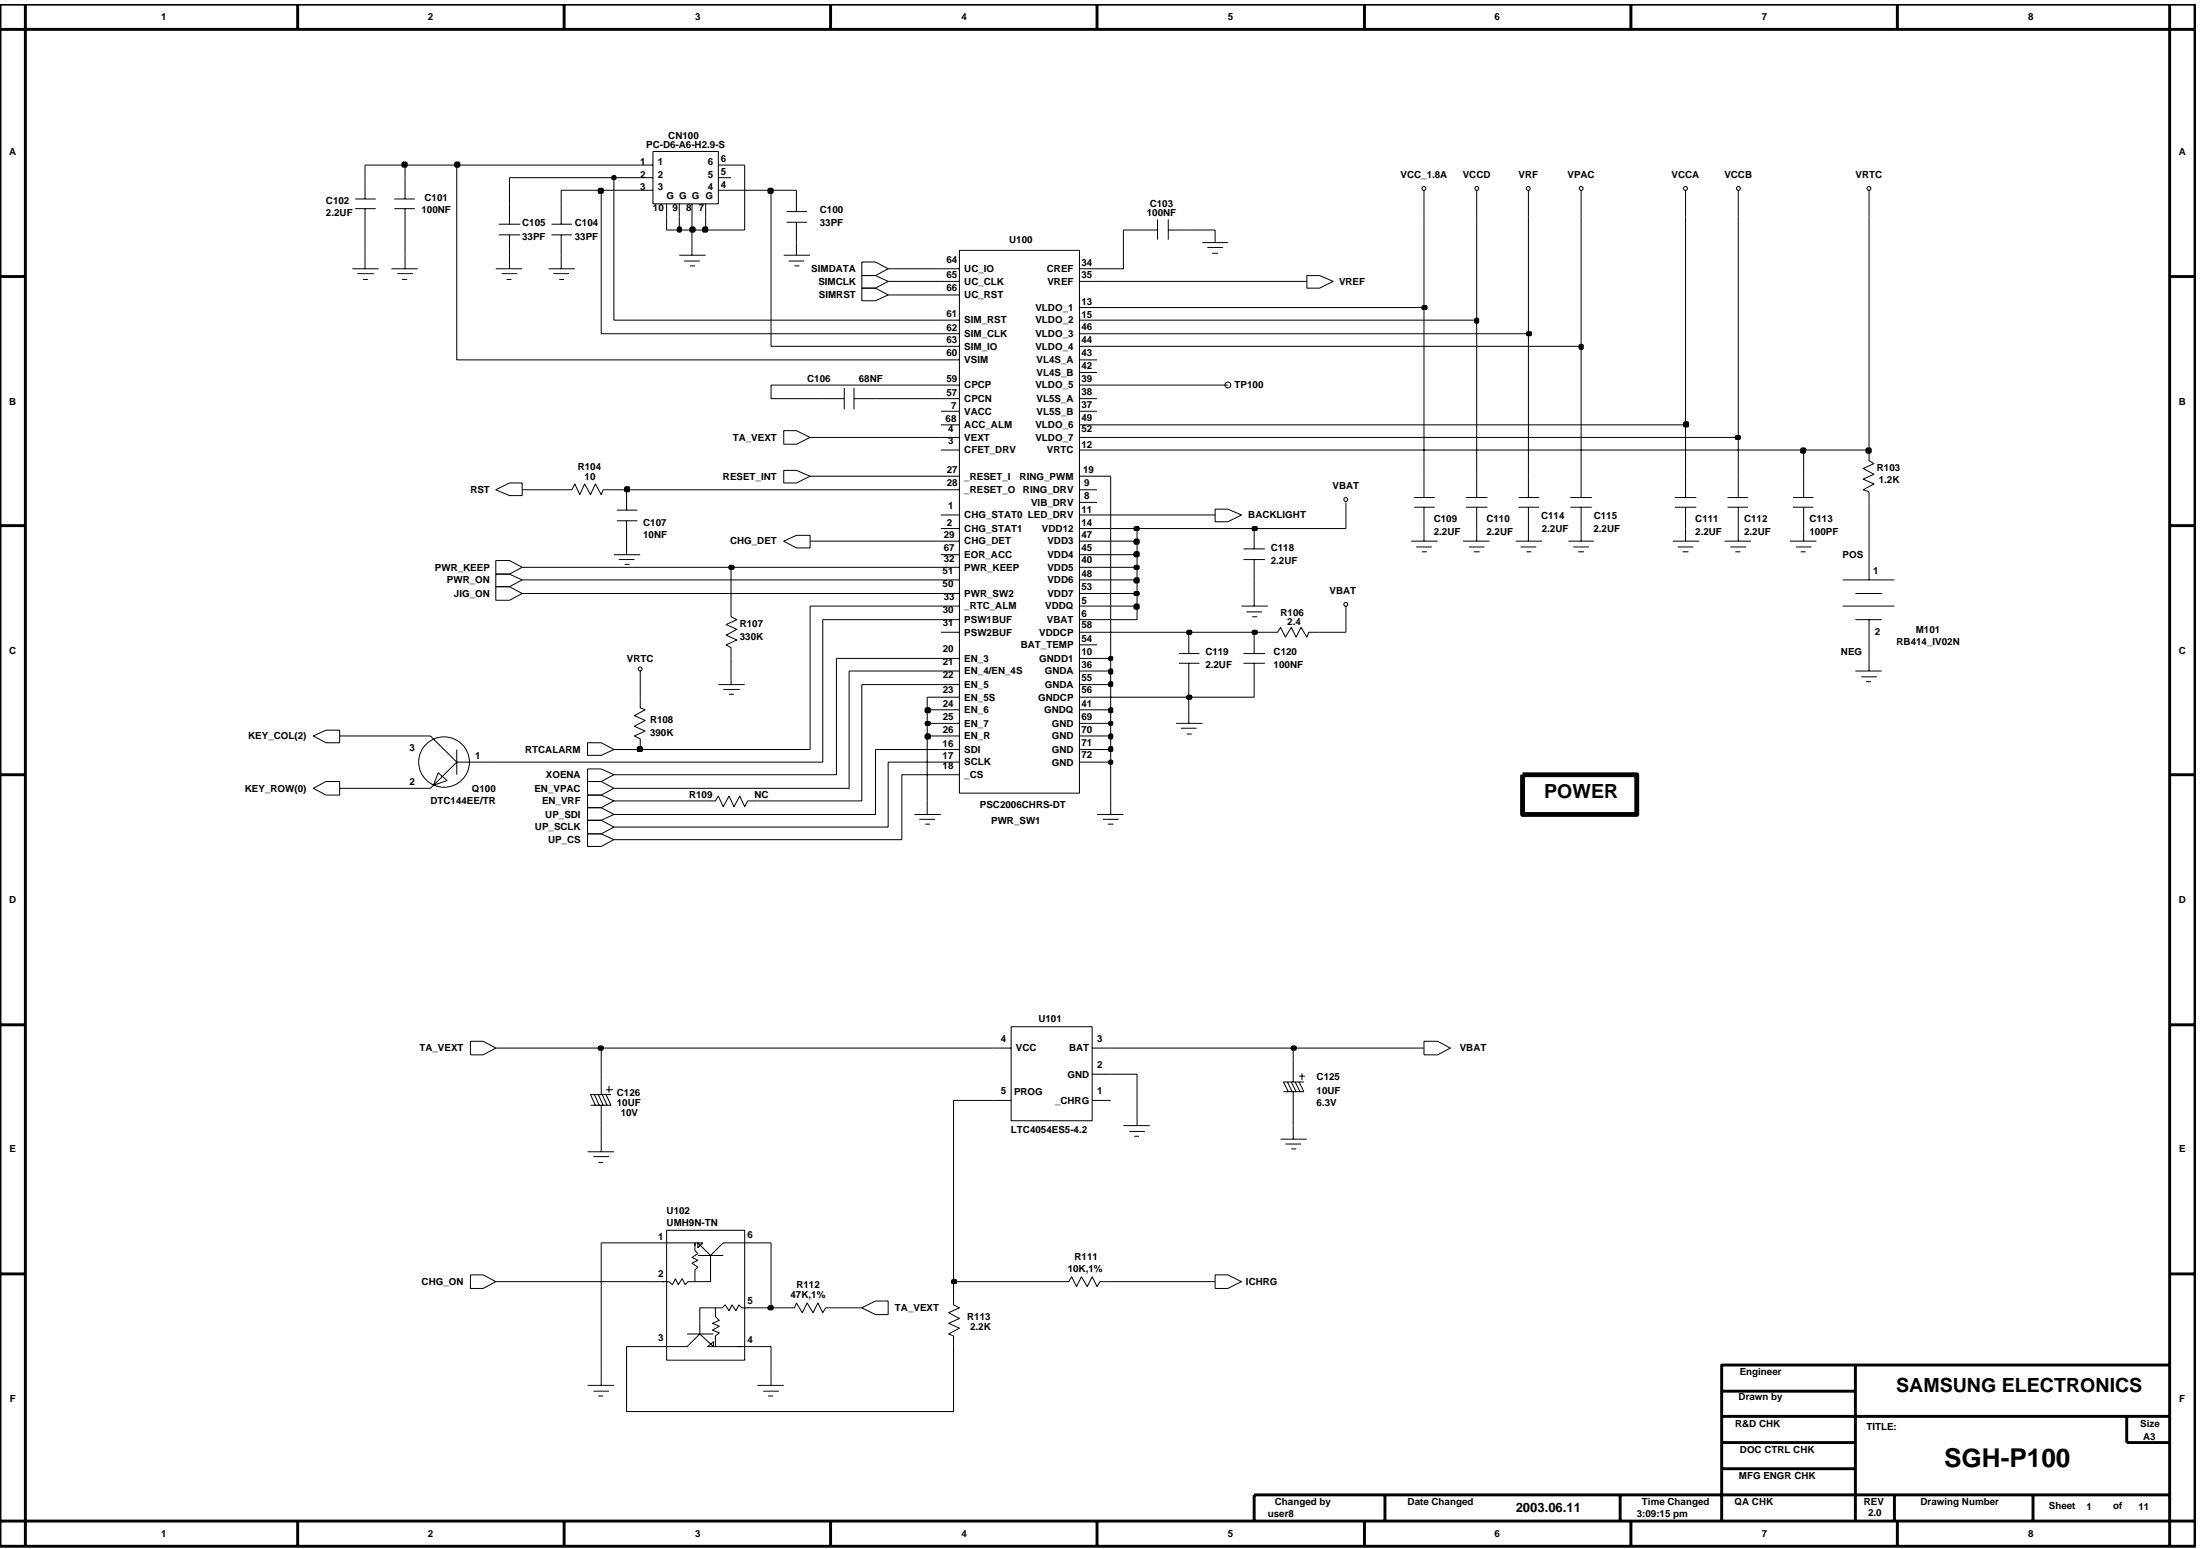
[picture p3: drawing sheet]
<svg xmlns="http://www.w3.org/2000/svg" width="192mm" height="135mm" viewBox="0 0 192 135" stroke-linecap="round" stroke-linejoin="round" font-family="sans-serif">
<g fill="none" stroke="#000" stroke-width=".09">
<path d="M31 18.2h1.8M31 17.4h1.8M31.8 15.5v1.9M31.8 18.2v1.9M34.4 18.2h1.8M34.4 17.4h1.8M35.3 15.5v1.9M35.3 18.2v1.9M43.5 19.6h1.9M44.4 17.8v1.8M48.1 19.6h1.8M49 17.8v1.8"/>
<path d="M55.9 15.5h1.1M55.9 16.6h1.1M55.9 14.4h1.1M57 13.2h5.7v4.6h-5.7zM58.2 17.8v1.1M59.3 17.8v1.1M60.4 17.8v1.1M61.6 17.8v1.1M62.7 15.5h1.1M62.7 16.6h1.1M62.7 14.4h1.1M68.6 19.4h1.8"/>
<path d="M68.6 18.5h1.8M69.5 16.6v1.9M69.5 19.4v2.9M101 19.1v1.8M101.9 19.1v1.8M124.2 16.6v2.3M128.8 16.6v2.3M133.3 16.6v2.3M137.9 16.6v2.3M147 16.6v2.3M151.6 16.6v2.3M163 16.6v2.3"/>
<path d="M30.7 23.4h2.3M31.2 23.9h1.4M31.7 24.4h.4M31.8 22.3v1.1M34.1 23.4h2.3M34.7 23.9h1.3M35.1 24.4h.4M35.3 22.3v1.1M43.3 23.4h2.2M43.5 20.5h1.9M43.8 23.9h1.3M44.2 24.4h.4"/>
<path d="M44.4 20.5v2.9M47.8 23.4h2.3M48.1 20.5h1.8M48.3 23.9h1.3M48.8 24.4h.4M49 20.5v2.9M59.3 22.3h2.3M59.7 22.8h1.3M60.2 23.2h.4M60.4 21.2v1.1M68.4 37.6h1.1l1.2 .6-1.2 .5h-1.1zM68.4 22.3h2.3"/>
<path d="M68.8 22.8h1.4M69.3 23.2h.4M71.8 34.8h1.8M73.6 33.8v1.9M74.5 34.8h1.9M74.5 33.8v1.9M75.2 22.9h1.2l1.1 .5-1.1 .6h-1.2zM75.2 25.1h1.2l1.1 .6-1.1 .5h-1.2zM75.2 24h1.2l1.1 .5-1.1 .6h-1.2zM82.1 23.4h1.6M82.1 34.8h1.6M82.1 38.2h1.6"/>
<path d="M82.1 39.3h1.6M82.1 35.9h1.6M82.1 31.4h1.6M82.1 30.2h1.6M82.1 37.1h1.6M82.1 29.1h1.6M82.1 25.7h1.6M82.1 24.5h1.6M82.1 27.9h1.6M82.1 33.6h1.6M83.7 21.8h10.5v47.4h-10.5zM94.2 23.4h1.5"/>
<path d="M94.2 34.8h1.5M94.2 38.2h1.5M94.2 39.3h1.5M94.2 35.9h1.5M94.2 32.5h1.5M94.2 31.4h1.5M94.2 30.2h1.5M94.2 37.1h1.5M94.2 29.1h1.5M94.2 24.5h1.5M94.2 27.9h1.5M94.2 33.6h1.5"/>
<path d="M94.2 26.8h1.5M99.2 20.1h1.8M101.9 20.1h1.8M104.9 21.2h2.2M105.3 21.6h1.4M105.7 22.1h.6M106 20.1v1.1M114 24h1.1l1.2 .5-1.2 .6h-1.1zM163 39.3v.9l.5 .2-1 .5 1 .5-1 .4 1 .4-1 .5 .5 .2v.9M43.3 50.1h1.1l1.1 .5-1.1 .6h-1.1zM43.3 42.7l1.1-.6h1.1v1.1h-1.1zM43.3 48.9h1.1l1.1 .6-1.1 .6h-1.1z"/>
<path d="M43.3 51.2h1.1l1.1 .6-1.1 .6h-1.1zM49 42.7h.9l.2-.5 .5 .9 .4-.9 .5 .9 .4-.9 .5 .9 .2-.4h1M53.6 48.4h2.3M53.8 44.5h1.8M53.8 45.4h1.8M54 48.8h1.3M54.5 49.2h.4M54.7 42.7v1.8M54.7 45.4v3M55.9 58.5v3.2l.4 .2-1 .5 1 .4-1 .6 1 .4-1 .4 .6 .2v1M62.7 59.7h2.3M63.8 52.9v.9l.5 .3-1 .4 1 .4-1 .5 1 .4-1 .4 .5 .3v.9"/>
<path d="M63.8 58.5v1.2M68.4 47.2l1.1-.5h1.2v1.1h-1.2zM68.4 41h1.1l1.2 .5-1.2 .6h-1.1zM82.1 47.2h1.6M82.1 59.7h1.6M82.1 52.9h1.6M82.1 54.1h1.6M82.1 51.8h1.6M82.1 50.6h1.6M82.1 58.5h1.6M82.1 48.4h1.6M82.1 44.9h1.6"/>
<path d="M82.1 49.5h1.6M82.1 57.4h1.6M82.1 42.7h1.6M82.1 41.5h1.6M82.1 55.1h1.6M82.1 46.1h1.6M94.2 47.2h1.5M94.2 59.7h1.5M94.2 52.9h1.5M94.2 54.1h1.5M94.2 51.8h1.5M94.2 50.6h1.5"/>
<path d="M94.2 58.5h1.5M94.2 48.4h1.5M94.2 44.9h1.5M94.2 49.5h1.5M94.2 57.4h1.5M94.2 42.7h1.5M94.2 43.8h1.5M94.2 41.5h1.5M94.2 55.1h1.5M94.2 46.1h1.5M94.2 56.2h1.5M102.8 57.9h1.8"/>
<path d="M102.8 57h1.8M103.7 55.1v1.9M103.7 57.9v1.8M106 44.4h1.1l1.2 .5-1.2 .6h-1.1zM108.3 52.9h2.3M108.5 57.9h1.8M108.5 57h1.8M108.5 48.8h1.8M108.5 47.9h1.8M108.7 53.4h1.4M109.2 53.8h.5M109.4 46.1v1.8"/>
<path d="M109.4 48.8v1.8M109.4 51.8v1.1M109.4 55.1v1.9M109.4 57.9v1.8M110.6 55.1h.8l.3-.4 .4 .9 .5-.9 .5 .9 .4-.9 .5 .9 .2-.5h.9M117.4 43.8v2.3M117.4 52.9v2.2M123.1 47.2h2.3M123.4 44.2h1.8M123.4 43.4h1.8M123.5 47.7h1.4M124 48.1h.5"/>
<path d="M124.2 41.5v1.9M124.2 44.2v3M127.6 47.2h2.3M127.9 44.2h1.9M127.9 43.4h1.9M128.1 47.7h1.4M128.6 48.1h.5M128.8 41.5v1.9M128.8 44.2v3M132.2 47.2h2.3M132.5 44.2h1.8M132.5 43.4h1.8"/>
<path d="M132.6 47.7h1.4M133.2 48.1h.4M133.3 41.5v1.9M133.3 44.2v3M136.8 47.2h2.2M137 44.2h1.9M137 43.4h1.9M137.2 47.7h1.4M137.7 48.1h.5M137.9 41.5v1.9M137.9 44.2v3M145.9 47.2h2.3"/>
<path d="M146.1 44.2h1.9M146.1 43.4h1.9M146.4 47.7h1.3M146.8 48.1h.5M147 41.5v1.9M147 44.2v3M150.4 47.2h2.3M150.7 44.2h1.8M150.7 43.4h1.8M151 47.7h1.3M151.4 48.1h.4M151.6 41.5v1.9"/>
<path d="M151.6 44.2v3M156.1 47.2h2.3M156.4 44.2h1.8M156.4 43.4h1.8M156.7 47.7h1.3M157.1 48.1h.4M157.3 41.5v1.9M157.3 44.2v3M160.7 52.9h4.6M160.7 50.6h4.6M161.8 54.1h2.3M161.8 51.8h2.3"/>
<path d="M161.8 58.5h2.3M162.4 59h1.3M162.8 59.5h.4M163 48.4v2.2M163 54.1v2.1M163 57.4v1.1M27.3 64.2l1.1-.5h1.2v1.1h-1.2zM27.3 68.8l1.1-.6h1.2v1.2h-1.2zM35.3 64.2h2.2l2.3 2.3h3.5M38.2 67.4l.8 .7-1.2 .4zM39.8 66.5l-2.3 2.3h-2.2M39.8 65.4v2.2"/>
<path d="M51.3 64.8h1.1l1.2 .6-1.2 .5h-1.1zM51.3 71.6h1.1l1.2 .5-1.2 .6h-1.1zM51.3 72.7h1.1l1.2 .5-1.2 .6h-1.1zM51.3 67.1h1.1l1.2 .5-1.2 .6h-1.1zM51.3 70.5h1.1l1.2 .5-1.2 .6h-1.1zM51.3 68.2h1.1l1.2 .6-1.2 .6h-1.1zM51.3 69.4h1.1l1.2 .5-1.2 .6h-1.1zM61.6 69.9h.8l.3-.5 .4 1 .5-1 .4 1 .5-1 .5 1 .2-.5h.9M63.1 60.1h1.4M63.6 60.6h.4M79.8 71h2.3M80.2 71.5h1.4"/>
<path d="M80.7 71.9h.4M80.9 69.9v1.1M82.1 63.1h1.6M82.1 64.2h1.6M82.1 66.5h1.6M82.1 67.6h1.6M82.1 61.9h1.6M82.1 60.8h1.6M82.1 65.4h1.6M94.2 63.1h1.5M94.2 64.2h1.5M94.2 66.5h1.5"/>
<path d="M94.2 61.9h1.5M94.2 60.8h1.5M94.2 65.4h1.5M95.7 71h2.3M96.2 71.5h1.4M96.6 71.9h.5M96.9 69.9v1.1M102.6 63.1h2.3M103 63.5h1.4M103.5 64h.5M103.7 61.9v1.2M41 90.8h1.1l1.2 .6-1.2 .6h-1.1z"/>
<path d="M51.8 95.5l.5 .9M52.2 95.5l.4 .9M52.4 93.7v1.8M52.4 96.4v1.8M52.4 99.4v1.1M52.5 95.5l.5 .9M52.9 95.5l.4 .9h-1.8M52.9 95.1h.6M53.1 94.7v.6M53.3 95.5h-1.8l.4 .9M86.6 91.4h1.6M86.6 96h1.6"/>
<path d="M88.2 89.6h7.1v8.2h-7.1zM95.3 91.4h1.6M95.3 96h1.6M95.3 93.7h1.6M98 98.2h2.3M98.5 98.7h1.4M98.9 99.1h.5M99.2 97.1v1.1M111.7 99.4h2.3M112.1 99.8h1.4M112.3 94.4l.4 .8M112.6 94.4l.5 .8"/>
<path d="M112.8 92.5v1.9M112.8 95.2v1.9M112.8 98.2v1.2M113 94.4l.4 .8M113.3 94.4l.4 .8h-1.7M113.3 93.9h.5M113.6 93.6v.6M113.7 94.4h-1.7l.4 .8M124.2 90.8h1.2l1.1 .6-1.1 .6h-1.2zM41 111.2h1.1l1.2 .6-1.2 .6h-1.1zM51.3 100.5h2.3M51.8 100.9h1.3"/>
<path d="M52.2 101.4h.4M52.4 108.4v12.4M57 111.8h1.3l.4 .2 .2-.5 .3 .5 .3-.5 .3 .5 .2-.2h.6M57 108.4h3.9l1.1 1.1M58.2 107.3h6.8v11.3h-6.8zM59.9 116.4h2.3M60.6 108.4v.7l.3 .2-.5 .4 .5 .2-.5 .3 .5 .3-.3 .3v1M60.9 108.4h.4l-.4 .4zM61.7 117.5l.5-.5v.5zM62 109.5h1.1M62 109.5v2.3h-1.4M62.4 114.1v.7l.3 .4-.5 .2 .5 .3-.5 .3 .5 .3-.3 .2v1"/>
<path d="M65.2 114.1h2.1M65.3 114.1h-.6l-.2-.3-.3 .5-.3-.5-.3 .5-.3-.5-.3 .3h-2v2.3l1.2 1.1h5.1v3.3M66.1 108.4h-3l-1.1 1.1h-1.1M68.4 114.1h.9l.2-.4 .5 .8 .4-.8 .5 .8 .4-.8 .5 .8 .2-.4h1M75.2 114.1l1.2-.6h1.1v1.2h-1.1zM83.2 113v.8l.5 .3-.9 .4 .9 .5-.9 .4 .9 .5-.9 .5 .4 .1v6.6h-28.5v-5.6h5.2l1.1-1.1M92.3 111.8h.9l.3-.4 .4 .8 .4-.8 .5 .8 .5-.8 .4 .8 .3-.4h.9M106 111.2h1.1l1.2 .6-1.2 .6h-1.1zM112.6 100.2h.5M51.3 120.8h2.3M51.8 121.3h1.3M52.2 121.8h.4"/>
<path d="M66.1 120.8h2.3M66.6 121.3h1.3M67 121.8h.4"/>
<circle cx="124.2" cy="16.4" r=".17"/>
<circle cx="128.8" cy="16.4" r=".17"/>
<circle cx="133.3" cy="16.4" r=".17"/>
<circle cx="137.9" cy="16.4" r=".17"/>
<circle cx="147" cy="16.4" r=".17"/>
<circle cx="151.6" cy="16.4" r=".17"/>
<circle cx="163" cy="16.4" r=".17"/>
<circle cx="107.1" cy="33.6" r=".25"/>
<circle cx="55.8" cy="58.3" r=".17"/>
<circle cx="117.4" cy="43.6" r=".17"/>
<circle cx="117.4" cy="52.7" r=".17"/>
<circle cx="38.7" cy="66.5" r="2.21"/>
</g>
<path d="M67.1 114h.2v.2h-.2z" fill-rule="evenodd" fill="#c2c2c2" stroke="#000" stroke-width=".25"/>
<path d="M67.1 114h.2v.2h-.2z" fill="none" stroke="#000" stroke-width=".25"/>
<path d="M43.3 111.8h13.7M67.3 108.4v5.7h1.1M73 114.1h2.2M83.2 111.8v1.2" fill="none" stroke="#000" stroke-width=".09"/>
<path d="M83.1 111.7h.3v.2h-.3z" fill-rule="evenodd" fill="#c2c2c2" stroke="#000" stroke-width=".25"/>
<path d="M83.1 111.7h.3v.2h-.3z" fill="none" stroke="#000" stroke-width=".25"/>
<path d="M43.3 91.4h9.1v2.3M52.4 98.2v1.2M86.6 96h-3.4v15.8h9.1M96.9 93.7h2.3v3.4M112.8 91.4v1.1M112.8 97.1v1.1M52.4 108.4h4.6M66.1 108.4h1.2M96.9 111.8h9.1" fill="none" stroke="#000" stroke-width=".09"/>
<path d="M52.3 91.3h.2v.2h-.2z" fill-rule="evenodd" fill="#c2c2c2" stroke="#000" stroke-width=".25"/>
<path d="M52.3 91.3h.2v.2h-.2z" fill="none" stroke="#000" stroke-width=".25"/>
<path d="M52.4 91.4h34.2M96.9 91.4h15.9" fill="none" stroke="#000" stroke-width=".09"/>
<path d="M112.7 91.3h.3v.2h-.3z" fill-rule="evenodd" fill="#c2c2c2" stroke="#000" stroke-width=".25"/>
<path d="M112.7 91.3h.3v.2h-.3z" fill="none" stroke="#000" stroke-width=".25"/>
<path d="M71.8 54.1v12.4h-28.5M73 57.4v10.2h-19.4M74.1 58.5v10.3h-20.5M75.2 59.7v10.2h-9.1M29.6 68.8h5.7M53.6 69.9h8M76.4 65.4v5.6h-22.8M80.9 64.2v5.7M82.1 67.6h-3.4v5.6h-25.1M82.1 66.5h-4.6v5.6h-23.9M95.7 66.5h1.2v3.4M112.8 91.4h11.4" fill="none" stroke="#000" stroke-width=".09"/>
<path d="M96.8 66.4h.2v.2h-.2z" fill-rule="evenodd" fill="#c2c2c2" stroke="#000" stroke-width=".25"/>
<path d="M96.8 66.4h.2v.2h-.2z" fill="none" stroke="#000" stroke-width=".25"/>
<path d="M53.6 65.4h2.3M96.9 65.4v1.1" fill="none" stroke="#000" stroke-width=".09"/>
<path d="M55.7 65.2h.2v.3h-.2z" fill-rule="evenodd" fill="#c2c2c2" stroke="#000" stroke-width=".25"/>
<path d="M55.7 65.2h.2v.3h-.2z" fill="none" stroke="#000" stroke-width=".25"/>
<path d="M70.7 52.9v12.5h-14.8M76.4 65.4h5.7M95.7 65.4h1.2" fill="none" stroke="#000" stroke-width=".09"/>
<path d="M96.8 65.2h.2v.3h-.2z" fill-rule="evenodd" fill="#c2c2c2" stroke="#000" stroke-width=".25"/>
<path d="M96.8 65.2h.2v.3h-.2z" fill="none" stroke="#000" stroke-width=".25"/>
<path d="M29.6 64.2h5.7M96.9 64.2v1.2" fill="none" stroke="#000" stroke-width=".09"/>
<path d="M80.8 64.1h.3v.3h-.3z" fill-rule="evenodd" fill="#c2c2c2" stroke="#000" stroke-width=".25"/>
<path d="M80.8 64.1h.3v.3h-.3z" fill="none" stroke="#000" stroke-width=".25"/>
<path d="M80.9 63.1v1.1h1.2M95.7 64.2h1.2" fill="none" stroke="#000" stroke-width=".09"/>
<path d="M96.8 64.1h.2v.3h-.2z" fill-rule="evenodd" fill="#c2c2c2" stroke="#000" stroke-width=".25"/>
<path d="M96.8 64.1h.2v.3h-.2z" fill="none" stroke="#000" stroke-width=".25"/>
<path d="M96.9 63.1v1.1" fill="none" stroke="#000" stroke-width=".09"/>
<path d="M80.8 63h.3v.2h-.3z" fill-rule="evenodd" fill="#c2c2c2" stroke="#000" stroke-width=".25"/>
<path d="M80.8 63h.3v.2h-.3z" fill="none" stroke="#000" stroke-width=".25"/>
<path d="M80.9 61.9v1.2h1.2M95.7 63.1h1.2" fill="none" stroke="#000" stroke-width=".09"/>
<path d="M96.8 63h.2v.2h-.2z" fill-rule="evenodd" fill="#c2c2c2" stroke="#000" stroke-width=".25"/>
<path d="M96.8 63h.2v.2h-.2z" fill="none" stroke="#000" stroke-width=".25"/>
<path d="M96.9 61.9v1.2" fill="none" stroke="#000" stroke-width=".09"/>
<path d="M80.8 61.8h.3v.3h-.3z" fill-rule="evenodd" fill="#c2c2c2" stroke="#000" stroke-width=".25"/>
<path d="M80.8 61.8h.3v.3h-.3z" fill="none" stroke="#000" stroke-width=".25"/>
<path d="M80.9 60.8v1.1h1.2M95.7 61.9h1.2" fill="none" stroke="#000" stroke-width=".09"/>
<path d="M96.8 61.8h.2v.3h-.2z" fill-rule="evenodd" fill="#c2c2c2" stroke="#000" stroke-width=".25"/>
<path d="M96.8 61.8h.2v.3h-.2z" fill="none" stroke="#000" stroke-width=".25"/>
<path d="M96.9 59.7v2.2M80.9 60.8h1.2M95.7 60.8h8v1.1" fill="none" stroke="#000" stroke-width=".09"/>
<path d="M103.6 60.7h.3v.2h-.3z" fill-rule="evenodd" fill="#c2c2c2" stroke="#000" stroke-width=".25"/>
<path d="M103.6 60.7h.3v.2h-.3z" fill="none" stroke="#000" stroke-width=".25"/>
<path d="M75.2 59.7h6.9M95.7 59.7h1.2M103.7 59.7v1.1h5.7v-1.1" fill="none" stroke="#000" stroke-width=".09"/>
<path d="M96.8 59.5h.2v.3h-.2z" fill-rule="evenodd" fill="#c2c2c2" stroke="#000" stroke-width=".25"/>
<path d="M96.8 59.5h.2v.3h-.2z" fill="none" stroke="#000" stroke-width=".25"/>
<path d="M63.8 57.4v1.1M74.1 58.5h8M95.7 58.5h1.2v1.2" fill="none" stroke="#000" stroke-width=".09"/>
<path d="M96.8 58.4h.2v.3h-.2z" fill-rule="evenodd" fill="#c2c2c2" stroke="#000" stroke-width=".25"/>
<path d="M96.8 58.4h.2v.3h-.2z" fill="none" stroke="#000" stroke-width=".25"/>
<path d="M73 57.4h9.1M95.7 57.4h1.2v1.1" fill="none" stroke="#000" stroke-width=".09"/>
<path d="M96.8 57.3h.2v.2h-.2z" fill-rule="evenodd" fill="#c2c2c2" stroke="#000" stroke-width=".25"/>
<path d="M96.8 57.3h.2v.2h-.2z" fill="none" stroke="#000" stroke-width=".25"/>
<path d="M95.7 55.1h8M96.9 41.5v15.9M163 56.2v1.2" fill="none" stroke="#000" stroke-width=".09"/>
<path d="M103.6 55.1h.3v.1h-.3z" fill-rule="evenodd" fill="#c2c2c2" stroke="#000" stroke-width=".25"/>
<path d="M103.6 55.1h.3v.1h-.3z" fill="none" stroke="#000" stroke-width=".25"/>
<path d="M103.7 55.1h5.7" fill="none" stroke="#000" stroke-width=".09"/>
<path d="M109.3 55.1h.3v.1h-.3z" fill-rule="evenodd" fill="#c2c2c2" stroke="#000" stroke-width=".25"/>
<path d="M109.3 55.1h.3v.1h-.3z" fill="none" stroke="#000" stroke-width=".25"/>
<path d="M63.8 49.5v3.4M70.7 52.9h11.4M71.8 54.1h10.3M95.7 52.9h3.5v1.2h-3.5M109.4 55.1h1.2M115.1 55.1h2.3" fill="none" stroke="#000" stroke-width=".09"/>
<path d="M99 52.8h.3v.2h-.3z" fill-rule="evenodd" fill="#c2c2c2" stroke="#000" stroke-width=".25"/>
<path d="M99 52.8h.3v.2h-.3z" fill="none" stroke="#000" stroke-width=".25"/>
<path d="M45.5 51.8h36.6M95.7 51.8h3.5v1.1" fill="none" stroke="#000" stroke-width=".09"/>
<path d="M99 51.7h.3v.2h-.3z" fill-rule="evenodd" fill="#c2c2c2" stroke="#000" stroke-width=".25"/>
<path d="M99 51.7h.3v.2h-.3z" fill="none" stroke="#000" stroke-width=".25"/>
<path d="M45.5 50.6h36.6M95.7 50.6h3.5v1.2M109.4 50.6v1.2" fill="none" stroke="#000" stroke-width=".09"/>
<path d="M99 50.5h.3v.3h-.3z" fill-rule="evenodd" fill="#c2c2c2" stroke="#000" stroke-width=".25"/>
<path d="M99 50.5h.3v.3h-.3z" fill="none" stroke="#000" stroke-width=".25"/>
<path d="M45.5 49.5h18.3M99.2 49.5v1.1" fill="none" stroke="#000" stroke-width=".09"/>
<path d="M63.7 49.4h.2v.2h-.2z" fill-rule="evenodd" fill="#c2c2c2" stroke="#000" stroke-width=".25"/>
<path d="M63.7 49.4h.2v.2h-.2z" fill="none" stroke="#000" stroke-width=".25"/>
<path d="M63.8 49.5h18.3M95.7 49.5h3.5" fill="none" stroke="#000" stroke-width=".09"/>
<path d="M99 49.4h.3v.2h-.3z" fill-rule="evenodd" fill="#c2c2c2" stroke="#000" stroke-width=".25"/>
<path d="M99 49.4h.3v.2h-.3z" fill="none" stroke="#000" stroke-width=".25"/>
<path d="M95.7 48.4h3.5v1.1" fill="none" stroke="#000" stroke-width=".09"/>
<path d="M99 48.2h.3v.3h-.3z" fill-rule="evenodd" fill="#c2c2c2" stroke="#000" stroke-width=".25"/>
<path d="M99 48.2h.3v.3h-.3z" fill="none" stroke="#000" stroke-width=".25"/>
<path d="M70.7 47.2h11.4M95.7 47.2h3.5v1.2M163 43.8v4.6" fill="none" stroke="#000" stroke-width=".09"/>
<path d="M99 47.1h.3v.3h-.3z" fill-rule="evenodd" fill="#c2c2c2" stroke="#000" stroke-width=".25"/>
<path d="M99 47.1h.3v.3h-.3z" fill="none" stroke="#000" stroke-width=".25"/>
<path d="M95.7 46.1h3.5v1.1" fill="none" stroke="#000" stroke-width=".09"/>
<path d="M99 46h.3v.2h-.3z" fill-rule="evenodd" fill="#c2c2c2" stroke="#000" stroke-width=".25"/>
<path d="M99 46h.3v.2h-.3z" fill="none" stroke="#000" stroke-width=".25"/>
<path d="M99.2 46.1h10.2" fill="none" stroke="#000" stroke-width=".09"/>
<path d="M109.3 46h.3v.2h-.3z" fill-rule="evenodd" fill="#c2c2c2" stroke="#000" stroke-width=".25"/>
<path d="M109.3 46h.3v.2h-.3z" fill="none" stroke="#000" stroke-width=".25"/>
<path d="M45.5 42.7h3.5M53.6 42.7h1.1M95.7 44.9h10.3M109.4 46.1h8" fill="none" stroke="#000" stroke-width=".09"/>
<path d="M54.6 42.6h.2v.2h-.2z" fill-rule="evenodd" fill="#c2c2c2" stroke="#000" stroke-width=".25"/>
<path d="M54.6 42.6h.2v.2h-.2z" fill="none" stroke="#000" stroke-width=".25"/>
<path d="M95.7 39.3h61.6v2.2M124.2 26.8v14.7M128.8 27.9v13.6M133.3 29.1v12.4M137.9 30.2v11.3M147 37.1v4.4M151.6 38.2v3.3M54.7 42.7h27.4M70.7 41.5h11.4M95.7 41.5h1.2" fill="none" stroke="#000" stroke-width=".09"/>
<path d="M157.2 39.2h.2v.2h-.2z" fill-rule="evenodd" fill="#c2c2c2" stroke="#000" stroke-width=".25"/>
<path d="M157.2 39.2h.2v.2h-.2z" fill="none" stroke="#000" stroke-width=".25"/>
<path d="M157.3 39.3h5.7" fill="none" stroke="#000" stroke-width=".09"/>
<path d="M162.9 39.2h.2v.2h-.2z" fill-rule="evenodd" fill="#c2c2c2" stroke="#000" stroke-width=".25"/>
<path d="M162.9 39.2h.2v.2h-.2z" fill="none" stroke="#000" stroke-width=".25"/>
<path d="M163 18.9v20.4M70.7 38.2h11.4M95.7 38.2h55.9" fill="none" stroke="#000" stroke-width=".09"/>
<path d="M151.5 38.1h.2v.1h-.2z" fill-rule="evenodd" fill="#c2c2c2" stroke="#000" stroke-width=".25"/>
<path d="M151.5 38.1h.2v.1h-.2z" fill="none" stroke="#000" stroke-width=".25"/>
<path d="M151.6 18.9v19.3M95.7 37.1h51.3" fill="none" stroke="#000" stroke-width=".09"/>
<path d="M147 36.9h.2v.2h-.2z" fill-rule="evenodd" fill="#c2c2c2" stroke="#000" stroke-width=".25"/>
<path d="M147 36.9h.2v.2h-.2z" fill="none" stroke="#000" stroke-width=".25"/>
<path d="M39.8 14.4v17h42.3M67.3 16.6v13.6h14.8M147 18.9v18.2M76.4 34.8h5.7M82.1 33.6h-14.8v1.2h4.5M95.7 33.6h11.4M95.7 30.2h42.2" fill="none" stroke="#000" stroke-width=".09"/>
<path d="M137.8 30.1h.2v.3h-.2z" fill-rule="evenodd" fill="#c2c2c2" stroke="#000" stroke-width=".25"/>
<path d="M137.8 30.1h.2v.3h-.2z" fill="none" stroke="#000" stroke-width=".25"/>
<path d="M52.4 16.6v12.5h29.7M137.9 18.9v11.3M95.7 29.1h37.6" fill="none" stroke="#000" stroke-width=".09"/>
<path d="M133.2 29h.3v.2h-.3z" fill-rule="evenodd" fill="#c2c2c2" stroke="#000" stroke-width=".25"/>
<path d="M133.2 29h.3v.2h-.3z" fill="none" stroke="#000" stroke-width=".25"/>
<path d="M53.6 15.5v12.4h28.5M133.3 18.9v10.2M95.7 27.9h33.1" fill="none" stroke="#000" stroke-width=".09"/>
<path d="M128.7 27.8h.2v.3h-.2z" fill-rule="evenodd" fill="#c2c2c2" stroke="#000" stroke-width=".25"/>
<path d="M128.7 27.8h.2v.3h-.2z" fill="none" stroke="#000" stroke-width=".25"/>
<path d="M95.7 26.8h28.5M128.8 25.7v2.2" fill="none" stroke="#000" stroke-width=".09"/>
<path d="M124.1 26.7h.3v.2h-.3z" fill-rule="evenodd" fill="#c2c2c2" stroke="#000" stroke-width=".25"/>
<path d="M124.1 26.7h.3v.2h-.3z" fill="none" stroke="#000" stroke-width=".25"/>
<path d="M58.2 18.9v1.2h1.1M124.2 18.9v7.9M128.8 18.9v6.8M31.8 20.1v2.2M35.3 20.1v2.2M60.4 20.1v1.1M77.5 25.7h4.6M77.5 24.5h4.6M77.5 23.4h4.6M95.7 24.5h18.3M98 20.1v3.3h-2.3" fill="none" stroke="#000" stroke-width=".09"/>
<path d="M59.2 19.9h.1v.2h-.1z" fill-rule="evenodd" fill="#c2c2c2" stroke="#000" stroke-width=".25"/>
<path d="M59.2 19.9h.1v.2h-.1z" fill="none" stroke="#000" stroke-width=".25"/>
<path d="M59.3 18.9v1.2h1.1" fill="none" stroke="#000" stroke-width=".09"/>
<path d="M60.3 19.9h.2v.2h-.2z" fill-rule="evenodd" fill="#c2c2c2" stroke="#000" stroke-width=".25"/>
<path d="M60.3 19.9h.2v.2h-.2z" fill="none" stroke="#000" stroke-width=".25"/>
<path d="M60.4 18.9v1.2h1.2" fill="none" stroke="#000" stroke-width=".09"/>
<path d="M61.4 19.9h.2v.2h-.2z" fill-rule="evenodd" fill="#c2c2c2" stroke="#000" stroke-width=".25"/>
<path d="M61.4 19.9h.2v.2h-.2z" fill="none" stroke="#000" stroke-width=".25"/>
<path d="M44.4 15.5v2.3M52.4 16.6h-3.4v1.2M65 14.4v5.7h-3.4v-1.2M98 20.1h1.2M103.7 20.1h2.3" fill="none" stroke="#000" stroke-width=".09"/>
<path d="M52.3 16.5h.2v.3h-.2z" fill-rule="evenodd" fill="#c2c2c2" stroke="#000" stroke-width=".25"/>
<path d="M52.3 16.5h.2v.3h-.2z" fill="none" stroke="#000" stroke-width=".25"/>
<path d="M52.4 16.6h3.5M63.8 16.6h3.5" fill="none" stroke="#000" stroke-width=".09"/>
<path d="M67.1 16.5h.2v.3h-.2z" fill-rule="evenodd" fill="#c2c2c2" stroke="#000" stroke-width=".25"/>
<path d="M67.1 16.5h.2v.3h-.2z" fill="none" stroke="#000" stroke-width=".25"/>
<path d="M31.8 14.4v1.1M35.3 14.4v1.1M44.4 15.5h9.2M67.3 16.6h2.2" fill="none" stroke="#000" stroke-width=".09"/>
<path d="M53.5 15.4h.1v.2h-.1z" fill-rule="evenodd" fill="#c2c2c2" stroke="#000" stroke-width=".25"/>
<path d="M53.5 15.4h.1v.2h-.1z" fill="none" stroke="#000" stroke-width=".25"/>
<path d="M31.8 14.4h3.5M53.6 15.5h2.3" fill="none" stroke="#000" stroke-width=".09"/>
<path d="M35.2 14.2h.2v.3h-.2z" fill-rule="evenodd" fill="#c2c2c2" stroke="#000" stroke-width=".25"/>
<path d="M35.2 14.2h.2v.3h-.2z" fill="none" stroke="#000" stroke-width=".25"/>
<path d="M35.3 14.4h4.5" fill="none" stroke="#000" stroke-width=".09"/>
<path d="M39.8 14.2h.2v.3h-.2z" fill-rule="evenodd" fill="#c2c2c2" stroke="#000" stroke-width=".25"/>
<g fill="none" stroke="#000" stroke-width=".25">
<path d="M0 .4h191.5v134.5h-191.5zM0 2.6h191.5M2.2 .4v134.5M26 .4v2.2M39.8 14.2h.2v.3h-.2zM49.2 .4v2.2M72.5 .4v2.2M95.7 .4v2.2M119 .4v2.2M142.3 .4v2.2M165.5 .4v2.2M189.3 .4v134.5"/>
<path d="M0 24.1h2.2M189.3 24.1h2.2M0 45.8h2.2M189.3 45.8h2.2M0 67.6h2.2M189.3 67.6h2.2M0 89.4h2.2M189.3 89.4h2.2M0 111.1h2.2M161.8 119.1v13.6M189.3 119.1h-39.1v13.6M189.3 111.1h2.2"/>
<path d="M0 132.7h191.5M26 132.7v2.2M49.2 132.7v2.2M72.5 132.7v2.2M95.7 132.7v2.2M119 132.7v2.2M120.8 130.4v2.3M141.3 130.4v2.3M142.3 132.7v2.2M150.2 121.3h11.6M150.2 123.5h39.1M150.2 125.8h11.6"/>
<path d="M150.2 128.1h11.6M165.3 130.4v2.3M165.5 132.7v2.2M177.3 130.4v2.3M185.5 123.5v2.3h3.8M189.3 130.4h-79.9v2.3"/>
</g>
<path d="M39.8 14.4h16.1M63.8 14.4h1.2" fill="none" stroke="#000" stroke-width=".09"/>
<path d="M132.8 67.6h10v3.4h-10z" fill="none" stroke="#000" stroke-width=".42"/>
<text font-size="2.3" x="169.6" y="127.9">SGH-P100</text>
<g font-size="1.7">
<text x="134.7" y="69.6">POWER</text>
<text x="165.4" y="121.5">SAMSUNG ELECTRONICS</text>
</g>
<text font-size="1.1" x="132.2" y="131.9">2003.06.11</text>
<g font-size=".8">
<text x="14.1" y="1.8">1</text>
<text x="37.3" y="1.8">2</text>
<text x="60.6" y="1.8">3</text>
<text x="83.9" y="1.8">4</text>
<text x="107.1" y="1.8">5</text>
<text x="130.4" y="1.8">6</text>
<text x="153.7" y="1.8">7</text>
<text x="176.9" y="1.8">8</text>
<text x=".8" y="13.5">A</text>
<text x="28.4" y="17.8">C102</text>
<text x="37" y="17.5">C101</text>
<text x="55.9" y="14.4">1</text>
<text x="55.9" y="15.5">2</text>
<text x="55.9" y="16.6">3</text>
<text x="56.4" y="12.9">PC-D6-A6-H2.9-S</text>
<text x="57.4" y="15.5">2</text>
<text x="57.4" y="16.6">3</text>
<text x="57.4" y="14.4">1</text>
<text x="58.1" y="17.4">G G G G</text>
<text x="58.3" y="12.1">CN100</text>
<text x="61.8" y="16.6">4</text>
<text x="61.8" y="15.5">5</text>
<text x="61.8" y="14.4">6</text>
<text x="62.9" y="16.4">4</text>
<text x="62.9" y="15.2">5</text>
<text x="62.9" y="14.1">6</text>
<text x="122.2" y="15.5">VCC_1.8A</text>
<text x="127.6" y="15.5">VCCD</text>
<text x="132.5" y="15.5">VRF</text>
<text x="136.7" y="15.5">VPAC</text>
<text x="145.8" y="15.5">VCCA</text>
<text x="150.4" y="15.5">VCCB</text>
<text x="161.9" y="15.5">VRTC</text>
<text x="190.1" y="13.5">A</text>
<text x="28.4" y="18.9">2.2UF</text>
<text x="36.8" y="18.6">100NF</text>
<text x="45.5" y="19.7">C105</text>
<text x="45.5" y="20.9">33PF</text>
<text x="50.1" y="20.9">33PF</text>
<text x="50.1" y="19.7">C104</text>
<text x="57" y="18.4">10</text>
<text x="58.7" y="18.4">9</text>
<text x="59.9" y="18.4">8</text>
<text x="61" y="18.4">7</text>
<text x="70.8" y="23.7">SIMDATA</text>
<text x="71.5" y="19.7">33PF</text>
<text x="71.5" y="18.6">C100</text>
<text x="82.6" y="22.9">64</text>
<text x="84.1" y="23.7">UC_IO</text>
<text x="88" y="21.2">U100</text>
<text x="91.3" y="23.7">CREF</text>
<text x="94.3" y="23.2">34</text>
<text x="100" y="18.9">100NF</text>
<text x="100.3" y="18">C103</text>
<text x="71.4" y="24.8">SIMCLK</text>
<text x="71.4" y="26">SIMRST</text>
<text x="82.6" y="29.9">63</text>
<text x="82.6" y="27.7">61</text>
<text x="82.6" y="24.3">65</text>
<text x="82.6" y="25.4">66</text>
<text x="82.6" y="28.8">62</text>
<text x="84.1" y="29.4">SIM_CLK</text>
<text x="84.1" y="28.2">SIM_RST</text>
<text x="84.1" y="24.8">UC_CLK</text>
<text x="84.1" y="26">UC_RST</text>
<text x="90.3" y="28.2">VLDO_2</text>
<text x="90.3" y="29.4">VLDO_3</text>
<text x="90.3" y="27.1">VLDO_1</text>
<text x="91.4" y="24.8">VREF</text>
<text x="94.3" y="28.8">46</text>
<text x="94.3" y="30">44</text>
<text x="94.3" y="24.3">35</text>
<text x="94.3" y="26.6">13</text>
<text x="94.3" y="27.7">15</text>
<text x="116.8" y="24.8">VREF</text>
<text x=".8" y="35.3">B</text>
<text x="70.4" y="33.3">C106</text>
<text x="74.9" y="33.3">68NF</text>
<text x="82.6" y="31">60</text>
<text x="82.6" y="34.5">57</text>
<text x="82.6" y="33.3">59</text>
<text x="83" y="35.7">7</text>
<text x="84.1" y="31.7">VSIM</text>
<text x="84.1" y="30.5">SIM_IO</text>
<text x="84.1" y="35.1">CPCN</text>
<text x="84.1" y="33.9">CPCP</text>
<text x="90.3" y="30.5">VLDO_4</text>
<text x="90.3" y="33.9">VLDO_5</text>
<text x="90.4" y="31.7">VL4S_A</text>
<text x="90.4" y="32.8">VL4S_B</text>
<text x="90.4" y="35.1">VL5S_A</text>
<text x="94.3" y="33.3">39</text>
<text x="94.3" y="31.1">43</text>
<text x="94.3" y="32.2">42</text>
<text x="94.3" y="34.4">38</text>
<text x="94.3" y="35.6">37</text>
<text x="107.7" y="33.9">TP100</text>
<text x="190.1" y="35.3">B</text>
<text x="50.4" y="41">R104</text>
<text x="51" y="41.9">10</text>
<text x="63.1" y="41.8">RESET_INT</text>
<text x="63.9" y="38.4">TA_VEXT</text>
<text x="82.5" y="36.8">68</text>
<text x="82.6" y="41.3">27</text>
<text x="82.7" y="37.7">4</text>
<text x="82.7" y="38.8">3</text>
<text x="84.1" y="41.8">_RESET_I</text>
<text x="84.1" y="36.2">VACC</text>
<text x="84.1" y="39.5">CFET_DRV</text>
<text x="84.1" y="38.4">VEXT</text>
<text x="84.1" y="37.3">ACC_ALM</text>
<text x="88.9" y="41.8">RING_PWM</text>
<text x="90.3" y="38.4">VLDO_7</text>
<text x="90.3" y="37.3">VLDO_6</text>
<text x="90.4" y="36.2">VL5S_B</text>
<text x="91.3" y="39.5">VRTC</text>
<text x="94.3" y="37.7">52</text>
<text x="94.3" y="39.1">12</text>
<text x="94.3" y="36.7">49</text>
<text x="94.5" y="41.3">19</text>
<text x="163.7" y="41.1">R103</text>
<text x="41" y="43">RST</text>
<text x="56.1" y="45.8">C107</text>
<text x="56.1" y="46.9">10NF</text>
<text x="63.7" y="47.5">CHG_DET</text>
<text x="82.3" y="46.9">29</text>
<text x="82.6" y="42.4">28</text>
<text x="82.6" y="45.8">2</text>
<text x="82.7" y="44.4">1</text>
<text x="84.1" y="43">_RESET_O</text>
<text x="84.1" y="47.5">CHG_DET</text>
<text x="84.1" y="45.2">CHG_STAT0 LED_DRV</text>
<text x="84.1" y="46.4">CHG_STAT1</text>
<text x="89.2" y="43">RING_DRV</text>
<text x="89.9" y="44.1">VIB_DRV</text>
<text x="90.9" y="46.4">VDD12</text>
<text x="91.4" y="47.5">VDD3</text>
<text x="94.3" y="47">47</text>
<text x="94.3" y="45.8">14</text>
<text x="94.3" y="44.7">11</text>
<text x="94.6" y="43.6">8</text>
<text x="94.6" y="42.4">9</text>
<text x="108.9" y="45.2">BACKLIGHT</text>
<text x="116.2" y="42.7">VBAT</text>
<text x="125.1" y="46.7">2.2UF</text>
<text x="125.1" y="45.5">C109</text>
<text x="129.7" y="46.7">2.2UF</text>
<text x="129.7" y="45.5">C110</text>
<text x="134.4" y="45.3">C114</text>
<text x="134.5" y="46.4">2.2UF</text>
<text x="139" y="46.4">2.2UF</text>
<text x="139" y="45.3">C115</text>
<text x="147.9" y="45.5">C111</text>
<text x="147.9" y="46.7">2.2UF</text>
<text x="152.1" y="46.7">2.2UF</text>
<text x="152.1" y="45.5">C112</text>
<text x="157.8" y="45.5">C113</text>
<text x="157.8" y="46.7">100PF</text>
<text x="163.9" y="42.1">1.2K</text>
<text x="37.9" y="49.8">PWR_KEEP</text>
<text x="39" y="50.9">PWR_ON</text>
<text x="39.6" y="52.1">JIG_ON</text>
<text x="82.2" y="50.1">51</text>
<text x="82.2" y="51.2">50</text>
<text x="82.2" y="53.5">30</text>
<text x="82.3" y="52.4">33</text>
<text x="82.3" y="49">32</text>
<text x="82.3" y="48">67</text>
<text x="84.1" y="53.2">_RTC_ALM</text>
<text x="84.1" y="49.8">PWR_KEEP</text>
<text x="84.1" y="52.1">PWR_SW2</text>
<text x="84.1" y="48.7">EOR_ACC</text>
<text x="91.2" y="53.2">VDDQ</text>
<text x="91.4" y="48.7">VDD4</text>
<text x="91.4" y="49.8">VDD5</text>
<text x="91.4" y="50.9">VDD6</text>
<text x="91.4" y="52.1">VDD7</text>
<text x="94.3" y="48.1">45</text>
<text x="94.3" y="49.1">40</text>
<text x="94.3" y="50.3">48</text>
<text x="94.3" y="51.4">53</text>
<text x="94.3" y="52.7">5</text>
<text x="94.3" y="53.8">6</text>
<text x="110.8" y="48">C118</text>
<text x="110.8" y="49.2">2.2UF</text>
<text x="111.7" y="53.7">R106</text>
<text x="116" y="51.8">VBAT</text>
<text x="160.7" y="48.7">POS</text>
<text x="163.4" y="50.1">1</text>
<text x=".8" y="57">C</text>
<text x="54.7" y="57.7">VRTC</text>
<text x="64.5" y="55.8">330K</text>
<text x="64.5" y="54.7">R107</text>
<text x="82.2" y="54.6">31</text>
<text x="82.2" y="56.8">20</text>
<text x="82.2" y="58">21</text>
<text x="82.2" y="59.1">22</text>
<text x="84.1" y="54.3">PSW1BUF</text>
<text x="84.1" y="55.4">PSW2BUF</text>
<text x="84.1" y="57.7">EN_3</text>
<text x="84.1" y="58.8">EN_4/EN_4S</text>
<text x="89" y="56.5">BAT_TEMP</text>
<text x="90.7" y="55.4">VDDCP</text>
<text x="90.7" y="57.7">GNDD1</text>
<text x="91.1" y="58.8">GNDA</text>
<text x="91.3" y="54.3">VBAT</text>
<text x="94.3" y="54.8">58</text>
<text x="94.3" y="56">54</text>
<text x="94.3" y="58.3">36</text>
<text x="94.3" y="59.4">55</text>
<text x="94.3" y="57.2">10</text>
<text x="105.1" y="58.3">2.2UF</text>
<text x="105.1" y="57.2">C119</text>
<text x="111.1" y="58.3">100NF</text>
<text x="111.1" y="57.2">C120</text>
<text x="112.3" y="54.5">2.4</text>
<text x="160.6" y="57.1">NEG</text>
<text x="163.5" y="55.4">2</text>
<text x="165.4" y="56.3">RB414_IV02N</text>
<text x="167.1" y="55.2">M101</text>
<text x="190.1" y="57">C</text>
<text x="21.6" y="64.5">KEY_COL(2)</text>
<text x="35.7" y="65.5">3</text>
<text x="45.8" y="65.7">RTCALARM</text>
<text x="56.7" y="64.2">390K</text>
<text x="56.7" y="63.1">R108</text>
<text x="82.2" y="65.1">16</text>
<text x="82.2" y="60.5">23</text>
<text x="82.2" y="61.7">24</text>
<text x="82.2" y="62.8">25</text>
<text x="82.2" y="63.9">26</text>
<text x="84.1" y="60">EN_5</text>
<text x="84.1" y="61.1">EN_5S</text>
<text x="84.1" y="62.2">EN_6</text>
<text x="84.1" y="63.4">EN_7</text>
<text x="84.1" y="64.5">EN_R</text>
<text x="84.1" y="65.7">SDI</text>
<text x="90.6" y="61.1">GNDCP</text>
<text x="91.1" y="62.2">GNDQ</text>
<text x="91.1" y="60">GNDA</text>
<text x="91.8" y="63.4">GND</text>
<text x="91.8" y="64.5">GND</text>
<text x="91.8" y="65.7">GND</text>
<text x="94.3" y="62.8">69</text>
<text x="94.3" y="63.9">70</text>
<text x="94.3" y="65">71</text>
<text x="94.3" y="60.5">56</text>
<text x="94.3" y="61.7">41</text>
<text x="21.4" y="69.1">KEY_ROW(0)</text>
<text x="35.7" y="68.5">2</text>
<text x="37.5" y="70.2">DTC144EE/TR</text>
<text x="41.2" y="69.1">Q100</text>
<text x="41.5" y="66.2">1</text>
<text x="46.6" y="69.1">EN_VPAC</text>
<text x="47.3" y="70.2">EN_VRF</text>
<text x="47.6" y="71.3">UP_SDI</text>
<text x="47.6" y="67.9">XOENA</text>
<text x="60.1" y="69.6">R109</text>
<text x="65.8" y="69.6">NC</text>
<text x="82.2" y="67.1">18</text>
<text x="82.2" y="66.2">17</text>
<text x="84.1" y="67.9">_CS</text>
<text x="84.1" y="66.8">SCLK</text>
<text x="85.5" y="70.5">PSC2006CHRS-DT</text>
<text x="86.5" y="71.8">PWR_SW1</text>
<text x="91.8" y="66.8">GND</text>
<text x="94.3" y="66.1">72</text>
<text x="46.7" y="72.4">UP_SCLK</text>
<text x="47.8" y="73.5">UP_CS</text>
<text x=".8" y="78.8">D</text>
<text x="190.1" y="78.8">D</text>
<text x="90.6" y="89.2">U101</text>
<text x="36.6" y="91.7">TA_VEXT</text>
<text x="53.8" y="95.6">C126</text>
<text x="87.3" y="90.9">4</text>
<text x="87.3" y="95.4">5</text>
<text x="88.5" y="95.5">PROG</text>
<text x="88.6" y="91.7">VCC</text>
<text x="93.1" y="94">GND</text>
<text x="93.3" y="91.7">BAT</text>
<text x="95.7" y="95.4">1</text>
<text x="95.7" y="90.9">3</text>
<text x="95.7" y="93.1">2</text>
<text x="114.9" y="95.4">10UF</text>
<text x="114.9" y="94.2">C125</text>
<text x="127.3" y="91.7">VBAT</text>
<text x=".8" y="100.5">E</text>
<text x="53.8" y="96.5">10UF</text>
<text x="54.1" y="97.3">10V</text>
<text x="88.2" y="98.8">LTC4054ES5-4.2</text>
<text x="92" y="96.3">_CHRG</text>
<text x="114.9" y="96.5">6.3V</text>
<text x="190.1" y="100.5">E</text>
<text x="58.1" y="107">UMH9N-TN</text>
<text x="58.1" y="105.9">U102</text>
<text x="65.2" y="108">6</text>
<text x="36.8" y="112.1">CHG_ON</text>
<text x="57.4" y="111.4">2</text>
<text x="57.4" y="108.2">1</text>
<text x="65.2" y="113.7">5</text>
<text x="69" y="113.2">47K,1%</text>
<text x="69.5" y="112.4">R112</text>
<text x="93.1" y="110.9">10K,1%</text>
<text x="93.7" y="109.9">R111</text>
<text x="108.7" y="112.1">ICHRG</text>
<text x="57.4" y="117">3</text>
<text x="65.2" y="117.1">4</text>
<text x="78.1" y="114.4">TA_VEXT</text>
<text x="84.4" y="115.2">R113</text>
<text x="84.6" y="116">2.2K</text>
<text x="151.8" y="120">Engineer</text>
<text x=".8" y="122.3">F</text>
<text x="151.4" y="124.4">R&amp;D CHK</text>
<text x="151.7" y="122.2">Drawn by</text>
<text x="162.8" y="124.8">TITLE:</text>
<text x="186.7" y="124.4">Size</text>
<text x="187" y="125.6">A3</text>
<text x="190.1" y="122.3">F</text>
<text x="111.2" y="131.3">Changed by</text>
<text x="122.8" y="131.3">Date Changed</text>
<text x="143.2" y="131.3">Time Changed</text>
<text x="151.3" y="131.3">QA CHK</text>
<text x="151.7" y="129">MFG ENGR CHK</text>
<text x="151.8" y="126.7">DOC CTRL CHK</text>
<text x="162.6" y="131.3">REV</text>
<text x="167.5" y="131.3">Drawing Number</text>
<text x="178.7" y="131.6">Sheet</text>
<text x="182" y="131.7">1</text>
<text x="184.3" y="131.6">of</text>
<text x="186.5" y="131.7">11</text>
<text x="14.1" y="134.1">1</text>
<text x="37.3" y="134.1">2</text>
<text x="60.6" y="134.1">3</text>
<text x="83.9" y="134.1">4</text>
<text x="107.1" y="134.1">5</text>
<text x="110.6" y="132.3">user8</text>
<text x="130.4" y="134.1">6</text>
<text x="142.8" y="132.3">3:09:15 pm</text>
<text x="153.7" y="134.1">7</text>
<text x="163" y="132.2">2.0</text>
<text x="176.9" y="134.1">8</text>
</g>
</svg>
